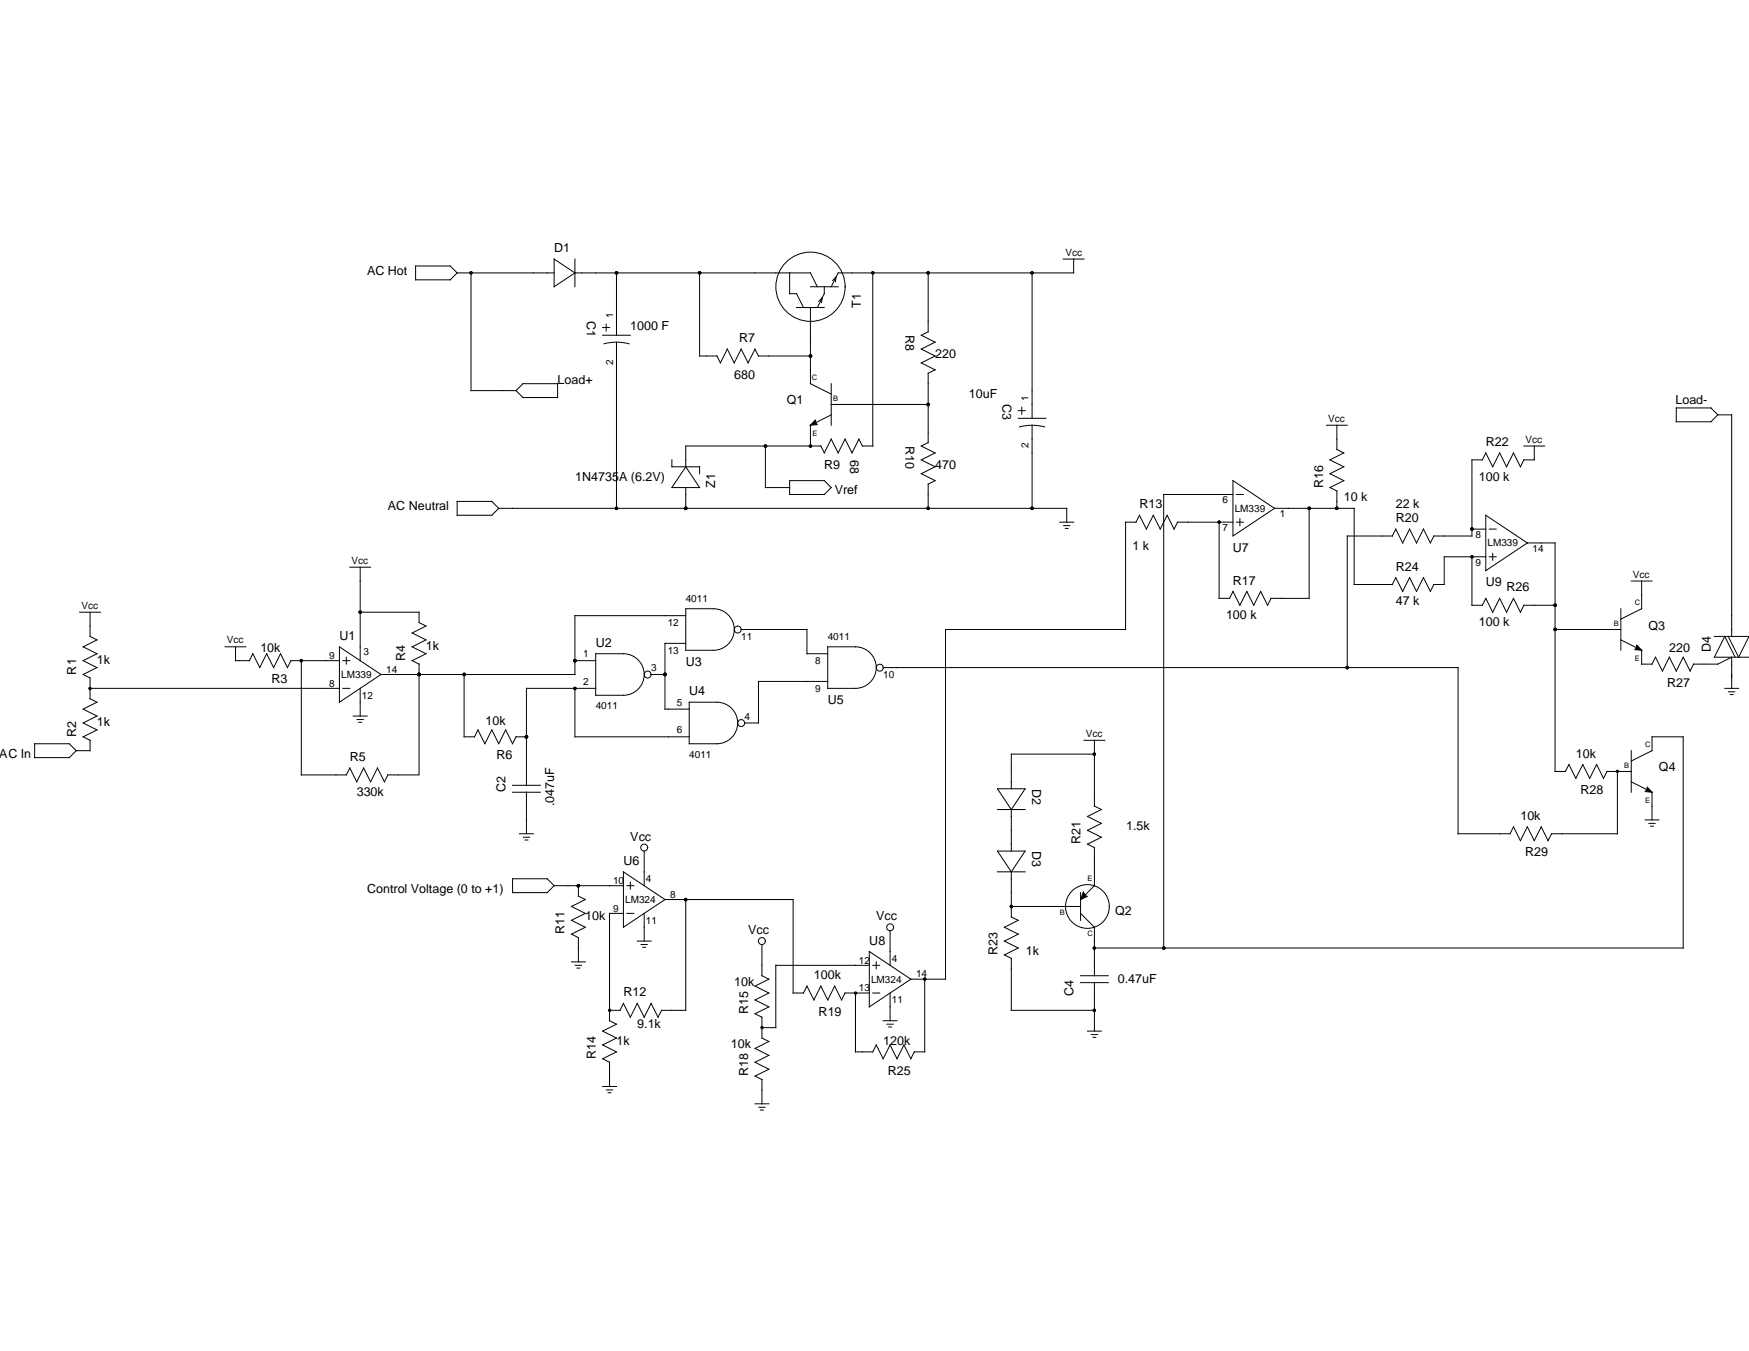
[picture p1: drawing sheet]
<svg xmlns="http://www.w3.org/2000/svg" width="279mm" height="216mm" viewBox="0 0 279 216" stroke-linecap="round" stroke-linejoin="round" font-family="sans-serif">
<g fill="none" stroke="#000" stroke-width=".16">
<path d="M66.4 42.5h5.5l1.1 1.1-1.1 1.1h-5.5zM73 43.6h15.5M75.2 43.6v18.8h7.2M88.5 41.4l3.3 2.2-3.3 2.2zM91.8 43.6h37.7l1.1 2.2M91.8 41.4v4.4M96.3 53.6h4.4M96.3 52.3h1.1M96.5 54.9a7.7 7.7 0 0 1 4 0M96.8 51.8v1.1M98.5 54.7v26.5M98.5 43.6v10"/>
<path d="M111.8 43.6v13.3h2.7l.6 1.1 1.1-2.2 1.1 2.2 1.1-2.2 1.1 2.2 1.1-2.2 .6 1.1M121.1 56.9h8.4M126.1 43.6v3.3h1.2l1.1 2.2M127.3 49.1h4.4M129.5 45.8h4.4M129.5 49.1v12.2l3.3 1.7M130.8 48.1l.5-.5-.1 .8M131.7 45.8v1.1l-1.1 2.2M133 44.8l.6-.5-.2 .8M139.4 43.6v27.7h-1.6l-.6-1.1-1.1 2.2-1.1-2.2-1.1 2.2-1.1-2.2-1.1 2.2-.6-1.1M147.2 53.6l2.2 1.1-2.2 1.1 2.2 1.1-2.2 1.1 2.2 1.1-1.1 .6v11l-1.1 .6 2.2 1.1-2.2 1.1 2.2 1.1-2.2 1.1 2.2 1.1-1.1 .6v3.8M148.3 43.6v9.4l-1.1 .6"/>
<path d="M164.9 43.6v23.3M169.9 41.4h3.3M171.5 41.4v2.2h-37.6l-1.1 2.2M83.5 61.3h5.6v2.2h-5.6l-1.1-1.1zM107.3 73.5v1.1h4.5v1.1M109.5 74.6l2.3 3.3h-4.5zM109.5 77.9v3.3M122.3 71.3v6.6h3.8M126.1 76.8h5.6l1.1 1.1-1.1 1.1h-5.6zM130.2 67.1l.1 .4 .2 .4-1 .1zM131.1 71.3h-21.6v3.3M132.8 66.3l-3.3 1.7v3.3"/>
<path d="M132.8 64.6h15.5M132.8 61.3v6.7M162.7 66.9h4.4M162.7 65.6h1.1M162.9 68.2a7.7 7.7 0 0 1 4 0M163.2 65.1v1.1M164.9 68v13.2M197 79h-11.1v72.5M197 76.8l6.6 4.4-6.6 4.5zM197.5 79h1.1M211.9 68h3.3M213.6 68v3.8l1.1 .6-2.2 1.1 2.2 1.1-2.2 1.1 2.2 1.1-2.2 1.1 1.1 .6"/>
<path d="M213.6 78.4v2.8M236.8 73.5h-1.7v12.2h-6l-.6 1.1-1.1-2.2-1.1 2.2-1.1-2.2-1.1 2.2-1.1-2.2-.6 1.1M243.4 71.3h3.4M245.1 71.3v2.2h-1.7l-.5 1.1-1.1-2.2-1.1 2.2-1.1-2.2-1.1 2.2-1.1-2.2-.6 1.1M267.8 65.2h5.5l1.1 1.1-1.1 1.1h-5.5zM274.4 66.3h2.2v35.4M12.7 97.8h3.3M14.4 97.8v3.9l1.1 .6-2.2 1.1 2.2 1.1-2.2 1.1 2.2 1.1-2.2 1.1 1.1 .5M55.9 90.6h3.3M57.5 90.6v15M57.5 97.8h9.4v1.7l1.2 .5-2.3 1.2 2.3 1.1-2.3 1.1 2.3 1.1-2.3 1.1M73 80.1h5.6l1.1 1.1-1.1 1.1h-5.6z"/>
<path d="M79.7 81.2h90.7v2.2M109.5 97.3h4.5a3.3 3.3 0 0 1 3.3 3.3 3.3 3.3 0 0 1-3.3 3.3h-4.5zM109.5 98.4h-17.7v9.4h-30.9M169.3 83.4h2.2M169.9 84h1M170.2 84.4h.4M179.8 83.4h1.7l.5-1.1 1.1 2.3 1.1-2.3 1.1 2.3 1.2-2.3 1.1 2.3 .5-1.2h1.7M179.8 83.4v17.2h-28.8v55.9h-5.5M189.8 83.4h5l-.1 12.2h1.7M194.8 83.4h2.2M197.5 83.4h1.1M198.1 82.9v1.1"/>
<path d="M203.6 81.2h12.7v12.2h6.1M209.1 81.2v14.4h-6.1l-.5 1.1-1.1-2.2-1.1 2.2-1.1-2.2-1.1 2.2-1.1-2.2-.6 1.1M222.4 85.7h-7.2v21M235.1 84.6h2.3M235.1 89v7.7h1.7M236.8 96.7l.6-1.1 1.1 2.2 1.1-2.2 1.1 2.2 1.1-2.2 1.1 2.2 .5-1.1h5M237.4 89h-6.7v4.4h-1.6l-.6 1.1-1.1-2.2-1.1 2.2-1.1-2.2-1.1 2.2-1.1-2.2-.6 1.1M237.4 82.3l6.6 4.5-6.6 4.4zM237.9 89h1.1M237.9 84.6h1.1M238.5 88.4v1.1M244 86.8h4.4v36.5h1.7l.5-1.1 1.1 2.2 1.1-2.2 1.2 2.2 1.1-2.2 1.1 2.2 .5-1.1"/>
<path d="M258.9 97.3v6.6M260.6 92.9h3.3M262.2 92.9v4.4l-3.3 1.6M5.5 118.9h5.6l1.1 1.1-1.1 1.1h-5.6zM14.4 110h39.8M14.4 108.3v3.4l1.1 .5-2.2 1.1 2.2 1.1-2.2 1.1 2.2 1.1-2.2 1.1 1.1 .6v1.7h-2.2M36 103.4h3.3M37.6 103.4v2.2h2.2l.6-1.1 1.1 2.2 1.1-2.2 1.1 2.2 1.1-2.2 1.1 2.2 .6-1.1M48.1 105.6v18.2h7.2M54.2 103.4l6.7 4.4-6.7 4.4zM54.2 105.6h-7.7M54.8 110h1.1"/>
<path d="M54.8 105.6h1.1M55.3 105v1.1M56.4 114.4h2.2M57 115h1M57.3 115.4h.5M57.5 110v4.4M65.8 105.6l1.1 .5M66.9 106.1v17.7h-4.9l-.6 1.1-1.1-2.2-1.1 2.2-1.1-2.2-1.1 2.2-1.1-2.2-.6 1.1M74.1 107.8v10h1.7l.6-1.2 1.1 2.3 1.1-2.3 1.1 2.3 1.1-2.3 1.1 2.3 .5-1.1h1.7M91.8 110v7.8h18.3M91.8 105.6h3.4M95.2 104.5h4.4a3.3 3.3 0 0 1 3.3 3.3 3.3 3.3 0 0 1-3.3 3.3h-4.4z"/>
<path d="M95.2 110h-11.1v15.5M104 107.8h2.2M109.5 102.8h-3.3v10.5h3.9M110.1 112.2h4.4a3.3 3.3 0 0 1 3.3 3.3 3.3 3.3 0 0 1-3.3 3.4h-4.4zM118.4 100.6h10.5v3.9h3.3M132.2 103.4h4.5a3.3 3.3 0 0 1 3.3 3.3 3.3 3.3 0 0 1-3.3 3.3h-4.5zM132.2 108.9h-11v6.6h-2.2M141.1 106.7h91.8v26.5h8.3l.6-1.1 1.1 2.2 1.1-2.2 1.1 2.2 1.1-2.2 1.1 2.2M173.2 118.3h3.3M174.8 118.3v10.5l1.1 .6-2.2 1.1 2.2 1.1-2.2 1.1 2.2 1.1-2.2 1.1 1.1 .6M258.9 102.3l3.3 1.6v2.2h1.7l.6-1.1 1.1 2.2 1.1-2.2 1.1 2.2 1.1-2.2 1.1 2.2M258.9 100.6h-10.5"/>
<path d="M260.6 120v6.6M261.5 103.1l.8 .8-1.1-.1 .2-.3zM270 107.2l.5-1.1h3.9l2.2-1.1v5M275.5 110h2.2M276.1 101.7l1.6 3.3 1.7-3.3h-5.5M276.1 110.6h1M276.4 111h.5M277.2 105l-1.7-3.3-1.6 3.3h5.5M81.9 126.6h4.4M81.9 125.5h4.4M83 133.2h2.2M83.6 133.8h1"/>
<path d="M83.9 134.2h.4M84.1 126.6v6.6M99.6 139.3l6.6 4.5-6.6 4.4zM102.9 136v5.5M159.3 136h4.5l-2.2 3.3zM159.3 139.3h4.5M159.3 126.1h4.5l-2.2 3.3zM159.3 129.4h4.5M161.6 139.3v5.6h11M161.6 129.4v6.6M174.8 135.4v6.1l-2.2 2.3M174.8 120.5h-13.2v5.5"/>
<path d="M258.4 123.3v9.9h-10.6l-.5 1.1M260.6 123.3h-3.9M260.6 121.6l3.3-1.6v-2.2h5v33.7h-94.1M260.6 124.9l3.3 1.7v4.4M262.8 131h2.2M263.1 125.8l.8 .8-1.1-.1 .3-.3zM263.4 131.6h1M263.7 132h.4M81.9 140.4h5.5l1.1 1.1-1.1 1.1h-5.5zM88.5 141.5h11.1M91.3 153.7h2.2M91.9 154.3h1"/>
<path d="M92.2 154.7h.4M92.4 141.5v1.7l1.1 .6-2.2 1.1 2.2 1.1-2.2 1.1 2.2 1.1-2.2 1.1 1.1 .5M92.4 149.8v3.9M99.6 146h-2.2v17.1l1.1 .6-2.2 1.1 2.2 1.1-2.2 1.1 2.2 1.1-2.2 1.1 1.1 .6M100.1 141.5h1.1M100.1 146h1.1M100.7 141v1.1M101.8 150.4h2.2M102.4 150.9h1M102.7 151.4h.4M102.9 146v4.4M106.2 143.8h20.5v14.9h1.7l.5-1.1 1.1 2.2 1.1-2.2 1.1 2.2 1.1-2.2 1.1 2.2 .6-1.1h3.9"/>
<path d="M109.5 143.8v17.7h-3.8l-.6 1.1-1.1-2.2-1.1 2.2-1.1-2.2-1.1 2.2-1.1-2.2-.6 1.1h-1.6M121.7 150.9v5l1.1 .6-2.2 1.1 2.2 1.1-2.2 1.1 2.2 1.1-2.2 1.1M138.9 154.3h-15v9.9h-2.2M138.9 152.1l6.6 4.4-6.6 4.4zM139.4 154.3h1.1M139.4 158.7h1.1M140 153.7v1.1M142.2 148.7v5.6M142.2 158.7v4.4M147.7 156.5v11.6h-1.6l-.6 1.1-1.1-2.2-1.1 2.2-1.1-2.2-1.1 2.2-1.1-2.2-.6 1.1h-2.7v-9.4M161.6 144.9v1.6l1.1 .6-2.3 1.1 2.3 1.1-2.3 1.1 2.3 1.1-2.3 1.1 1.2 .5v8.4h13.2M172.6 146l2.2 2.2v7.7"/>
<path d="M172.6 142.6v4.5M172.6 157h4.4M172.6 155.9h4.4M173.1 142.5l.2 .5 .4 .3-1.1 .5zM174.8 157v4.5M96.3 173.6h2.2M96.9 174.2h1M97.2 174.6h.4M97.4 169.7v3.9M120.6 162l1.1 .6M120.6 176.4h2.2M121.2 177h1"/>
<path d="M121.5 177.4h.4M121.7 162.5v3.4l1.1 .5-2.2 1.1 2.2 1.2-2.2 1.1 2.2 1.1-2.2 1.1 1.1 .5M121.7 172.5v3.9M141.1 163.1h2.2M141.7 163.7h1M142 164.1h.4M173.7 164.8h2.2M174.3 165.3h1M174.6 165.8h.5M174.8 161.5v3.3"/>
<circle cx="129.5" cy="45.8" r="5.5"/>
<circle cx="103.5" cy="107.8" r=".55"/>
<circle cx="117.9" cy="100.6" r=".55"/>
<circle cx="118.4" cy="115.5" r=".55"/>
<circle cx="140.5" cy="106.7" r=".55"/>
<circle cx="102.9" cy="135.4" r=".55"/>
<circle cx="121.7" cy="150.4" r=".55"/>
<circle cx="142.2" cy="148.2" r=".55"/>
<circle cx="173.7" cy="144.9" r="3.5"/>
</g>
<g fill="#000">
<path d="M130.2 67.1l.1 .4 .2 .4-1 .1zM261.5 103.1l.8 .8-1.1-.1 .2-.3zM263.1 125.8l.8 .8-1.1-.1 .3-.3zM173.1 142.5l.2 .5 .4 .3-1.1 .5z"/>
<circle cx="75.2" cy="43.6" r=".28"/>
<circle cx="98.5" cy="43.6" r=".28"/>
<circle cx="111.8" cy="43.6" r=".28"/>
<circle cx="129.5" cy="56.9" r=".28"/>
<circle cx="139.4" cy="43.6" r=".28"/>
<circle cx="148.3" cy="43.6" r=".28"/>
<circle cx="164.9" cy="43.6" r=".28"/>
<circle cx="122.3" cy="71.3" r=".28"/>
<circle cx="129.5" cy="71.3" r=".28"/>
<circle cx="148.3" cy="64.6" r=".28"/>
<circle cx="57.6" cy="97.8" r=".28"/>
<circle cx="98.5" cy="81.2" r=".28"/>
<circle cx="109.5" cy="81.2" r=".28"/>
<circle cx="148.3" cy="81.2" r=".28"/>
<circle cx="164.9" cy="81.2" r=".28"/>
<circle cx="194.8" cy="83.4" r=".28"/>
<circle cx="209.1" cy="81.2" r=".28"/>
<circle cx="213.6" cy="81.2" r=".28"/>
<circle cx="235.1" cy="89" r=".28"/>
<circle cx="235.1" cy="84.5" r=".28"/>
<circle cx="248.4" cy="96.7" r=".28"/>
<circle cx="14.4" cy="110" r=".28"/>
<circle cx="48.1" cy="105.6" r=".28"/>
<circle cx="67" cy="107.8" r=".28"/>
<circle cx="74.1" cy="107.8" r=".28"/>
<circle cx="84.1" cy="117.8" r=".28"/>
<circle cx="91.8" cy="105.6" r=".28"/>
<circle cx="91.8" cy="110" r=".28"/>
<circle cx="106.2" cy="107.8" r=".28"/>
<circle cx="215.2" cy="106.7" r=".28"/>
<circle cx="248.4" cy="100.6" r=".28"/>
<circle cx="174.8" cy="120.5" r=".28"/>
<circle cx="258.4" cy="123.3" r=".28"/>
<circle cx="92.4" cy="141.5" r=".28"/>
<circle cx="109.5" cy="143.8" r=".28"/>
<circle cx="136.7" cy="158.7" r=".28"/>
<circle cx="147.7" cy="156.5" r=".28"/>
<circle cx="161.6" cy="144.9" r=".28"/>
<circle cx="174.8" cy="151.5" r=".28"/>
<circle cx="185.9" cy="151.5" r=".28"/>
<circle cx="97.4" cy="161.5" r=".28"/>
<circle cx="121.7" cy="164.2" r=".28"/>
<circle cx="174.8" cy="161.5" r=".28"/>
</g>
<g font-size="2">
<text x="88.5" y="40.3">D1</text>
<text x="58.6" y="43.9">AC Hot</text>
<text x="93.8" y="51.4" transform="rotate(90 93.8 51.4)">C1</text>
<text x="100.7" y="52.8">1000 F</text>
<text x="137.5" y="49.1" transform="rotate(-90 137.5 49.1)">T1</text>
<text x="144.6" y="53.6" transform="rotate(90 144.6 53.6)">R8</text>
<text x="118.1" y="54.7">R7</text>
<text x="149.4" y="57.2">220</text>
<text x="89.1" y="61.3">Load+</text>
<text x="117.3" y="60.5">680</text>
<text x="125.7" y="64.6">Q1</text>
<text x="154.8" y="63.5">10uF</text>
<text x="160.1" y="64.6" transform="rotate(90 160.1 64.6)">C3</text>
<text x="267.7" y="64.6">Load-</text>
<text x="144.6" y="71.3" transform="rotate(90 144.6 71.3)">R10</text>
<text x="237.4" y="71.3">R22</text>
<text x="91.9" y="76.8">1N4735A (6.2V)</text>
<text x="114.3" y="77.9" transform="rotate(-90 114.3 77.9)">Z1</text>
<text x="131.7" y="74.9">R9</text>
<text x="135.8" y="73.5" transform="rotate(90 135.8 73.5)">68</text>
<text x="149.4" y="74.9">470</text>
<text x="211.3" y="77.9" transform="rotate(-90 211.3 77.9)">R16</text>
<text x="236.2" y="76.8">100 k</text>
<text x="62" y="81.5">AC Neutral</text>
<text x="133.3" y="79">Vref</text>
<text x="182" y="81.2">R13</text>
<text x="214.7" y="80.1">10 k</text>
<text x="223" y="83.4">R20</text>
<text x="223" y="81.2">22 k</text>
<text x="180.9" y="87.9">1 k</text>
<text x="197" y="88.2">U7</text>
<text x="197" y="93.4">R17</text>
<text x="223" y="91.2">R24</text>
<text x="237.4" y="93.7">U9</text>
<text x="240.7" y="94.5">R26</text>
<text x="195.9" y="98.9">100 k</text>
<text x="223" y="96.7">47 k</text>
<text x="236.2" y="100">100 k</text>
<text x="263.4" y="100.6">Q3</text>
<text x="12.2" y="107.8" transform="rotate(-90 12.2 107.8)">R1</text>
<text x="15.5" y="106.1">1k</text>
<text x="41.6" y="104.2">10k</text>
<text x="54.2" y="102.3">U1</text>
<text x="64.7" y="105.6" transform="rotate(-90 64.7 105.6)">R4</text>
<text x="68.1" y="103.9">1k</text>
<text x="95.2" y="103.4">U2</text>
<text x="109.5" y="106.4">U3</text>
<text x="266.7" y="104.2">220</text>
<text x="273.3" y="104.3" transform="rotate(-90 273.3 104.3)">D4</text>
<text x="43.4" y="109.2">R3</text>
<text x="110.1" y="111.1">U4</text>
<text x="132.2" y="112.5">U5</text>
<text x="266.3" y="109.8">R27</text>
<text x="12.2" y="117.8" transform="rotate(-90 12.2 117.8)">R2</text>
<text x="15.5" y="116.1">1k</text>
<text x="77.6" y="115.8">10k</text>
<text x="0" y="121.1">AC In</text>
<text x="55.9" y="121.6">R5</text>
<text x="79.3" y="121.4">R6</text>
<text x="251.7" y="121.1">10k</text>
<text x="265" y="123.3">Q4</text>
<text x="57" y="127.2">330k</text>
<text x="80.8" y="126.6" transform="rotate(-90 80.8 126.6)">C2</text>
<text x="88.5" y="128.8" transform="rotate(-90 88.5 128.8)">.047uF</text>
<text x="164.9" y="126.1" transform="rotate(90 164.9 126.1)">D2</text>
<text x="242.9" y="131">10k</text>
<text x="252.5" y="126.9">R28</text>
<text x="100.7" y="134.3">Vcc</text>
<text x="164.9" y="136" transform="rotate(90 164.9 136)">D3</text>
<text x="172.6" y="134.9" transform="rotate(-90 172.6 134.9)">R21</text>
<text x="179.9" y="132.7">1.5k</text>
<text x="243.6" y="136.9">R29</text>
<text x="58.6" y="142.6">Control Voltage (0 to +1)</text>
<text x="99.6" y="138.2">U6</text>
<text x="90.2" y="149.3" transform="rotate(-90 90.2 149.3)">R11</text>
<text x="93.5" y="147.1">10k</text>
<text x="119.5" y="149.3">Vcc</text>
<text x="140" y="147.1">Vcc</text>
<text x="178.2" y="146.3">Q2</text>
<text x="138.9" y="150.9">U8</text>
<text x="159.3" y="152.6" transform="rotate(-90 159.3 152.6)">R23</text>
<text x="163.9" y="152.6">1k</text>
<text x="99.6" y="159.2">R12</text>
<text x="117.3" y="157.6">10k</text>
<text x="130" y="156.5">100k</text>
<text x="171.5" y="159.2" transform="rotate(-90 171.5 159.2)">C4</text>
<text x="178.6" y="157">0.47uF</text>
<text x="98.5" y="167">1k</text>
<text x="101.8" y="164.2">9.1k</text>
<text x="116.7" y="167.5">10k</text>
<text x="119.5" y="162" transform="rotate(-90 119.5 162)">R15</text>
<text x="130.8" y="162.3">R19</text>
<text x="141.1" y="167">120k</text>
<text x="95.2" y="169.2" transform="rotate(-90 95.2 169.2)">R14</text>
<text x="119.5" y="172" transform="rotate(-90 119.5 172)">R18</text>
<text x="141.8" y="171.7">R25</text>
</g>
<g font-size="1.6">
<text x="170.2" y="40.8">Vcc</text>
<text x="97.9" y="50.8" transform="rotate(-90 97.9 50.8)">1</text>
<text x="97.9" y="58.3" transform="rotate(-90 97.9 58.3)">2</text>
<text x="164.3" y="64.1" transform="rotate(-90 164.3 64.1)">1</text>
<text x="164.3" y="71.6" transform="rotate(-90 164.3 71.6)">2</text>
<text x="212.2" y="67.4">Vcc</text>
<text x="243.7" y="70.7">Vcc</text>
<text x="195.3" y="80.4">6</text>
<text x="197.2" y="81.8">LM339</text>
<text x="204.4" y="82.7">1</text>
<text x="195.3" y="84.8">7</text>
<text x="235.7" y="86">8</text>
<text x="237.6" y="87.3">LM339</text>
<text x="244.8" y="88.2">14</text>
<text x="56.2" y="90.1">Vcc</text>
<text x="235.7" y="90.4">9</text>
<text x="260.9" y="92.3">Vcc</text>
<text x="13" y="97.3">Vcc</text>
<text x="106.7" y="100.1">12</text>
<text x="109.5" y="96.2">4011</text>
<text x="36.2" y="102.8">Vcc</text>
<text x="52.6" y="105.3">9</text>
<text x="58.1" y="104.7">3</text>
<text x="61.7" y="107.5">14</text>
<text x="93.2" y="105">1</text>
<text x="104" y="107.2">3</text>
<text x="106.7" y="104.5">13</text>
<text x="118.4" y="102.3">11</text>
<text x="130.2" y="106.2">8</text>
<text x="132.2" y="102.3">4011</text>
<text x="52.6" y="109.7">8</text>
<text x="54.5" y="108.3">LM339</text>
<text x="57.8" y="111.7">12</text>
<text x="93.2" y="109.5">2</text>
<text x="95.2" y="113.3">4011</text>
<text x="108.1" y="112.8">5</text>
<text x="130.2" y="110.6">9</text>
<text x="141.1" y="108.4">10</text>
<text x="108.1" y="117.2">6</text>
<text x="119" y="115">4</text>
<text x="173.4" y="117.8">Vcc</text>
<text x="110.1" y="121.1">4011</text>
<text x="97.9" y="141.3">10</text>
<text x="103.2" y="141">4</text>
<text x="107.1" y="143.5">8</text>
<text x="97.9" y="145.7">9</text>
<text x="99.9" y="144.3">LM324</text>
<text x="103.2" y="147.6">11</text>
<text x="137.2" y="154">12</text>
<text x="142.5" y="153.7">4</text>
<text x="137.2" y="158.4">13</text>
<text x="139.1" y="157">LM324</text>
<text x="142.5" y="160.4">11</text>
<text x="146.3" y="156.2">14</text>
</g>
<g font-size="1.2">
<text x="129.7" y="60.8">C</text>
<text x="133.1" y="64.1">B</text>
<text x="129.8" y="69.6">E</text>
<text x="257.8" y="100">B</text>
<text x="261.1" y="96.7">C</text>
<text x="261.1" y="105.6">E</text>
<text x="262.8" y="119.4">C</text>
<text x="259.5" y="122.7">B</text>
<text x="262.8" y="128.3">E</text>
<text x="173.7" y="140.7">E</text>
<text x="169.3" y="146.3">B</text>
<text x="173.7" y="149.6">C</text>
</g>
</svg>
